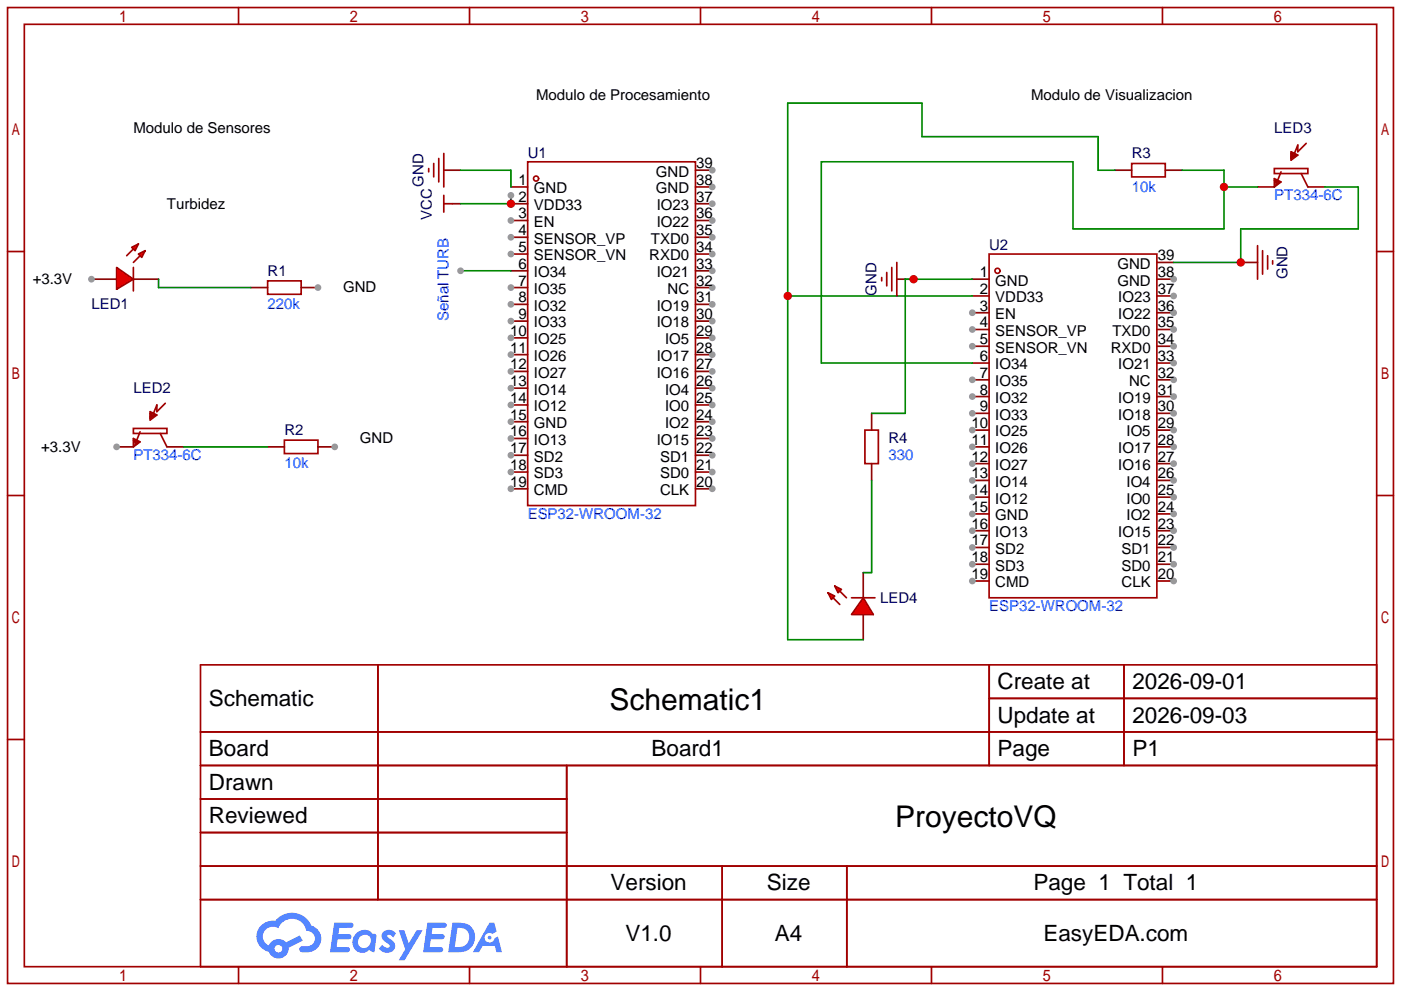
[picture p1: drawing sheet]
<svg xmlns="http://www.w3.org/2000/svg" width="212mm" height="150mm" viewBox="0 0 212 150" stroke-linecap="round" stroke-linejoin="round" font-family="sans-serif">
<g fill="none" stroke="#a10000" stroke-width=".25">
<path d="M1.1 1.1h209.8v147.9h-209.8zM3.7 3.7h204.7v142.7h-204.7zM36.1 1.1v2.6M71.1 1.1v2.6M106 1.1v2.6M141 1.1v2.6M176 1.1v2.6M1.1 38.1h2.6M208.4 38.1h2.5M1.1 75.1h2.6M208.4 75.1h2.5M1.1 112h2.6"/>
<path d="M30.4 100.7h178v45.7h-178zM30.4 110.9h178M30.4 116h178M57.2 100.7v35.6M85.8 116v30.4M149.8 100.7v15.3M149.8 105.8h58.6M170.2 100.7v15.3M208.4 112h2.5M30.4 121h55.4M30.4 131.2h178M30.4 126.1h55.4"/>
<path d="M30.4 136.3h178M109.3 131.2v15.2M128.2 131.2v15.2M36.1 146.4v2.6M71.1 146.4v2.6M106 146.4v2.6M141 146.4v2.6M176 146.4v2.6"/>
</g>
<g fill="#5487ff">
<path d="M58.1 141.1a1.3 1.3 0 0 1 1.8 .3l-.4 .6a.54 .54 0 0 0-.9-.2l.1 .1a2.32 2.32 0 0 1 1.1 1.4 1.36 1.36 0 0 1-1.1 1 1.36 1.36 0 0 1-1.4-.6l.6-.6a.7 .7 0 0 0 1.1 .3l-.1-.3a2.4 2.4 0 0 1-1.1-1.3l.1-.5z"/>
<path d="M60.4 140.9h.8l.7 2 1.2-2h.9l-2.7 4.6h-.9l.9-1.7z"/>
<path d="M50.6 139.8h1.6a1.31 1.31 0 0 1 1.3 .2 .4 .4 0 0 1-.4 .6h-1.7l-.2 .9h1.7a.4 .4 0 0 1 .3 .4 .4 .4 0 0 1-.4 .4h-1.7l-.2 1.2h.9a1.23 1.23 0 0 1 1.1 .2 .39 .39 0 0 1-.3 .5h-2.6z"/>
<path d="M64.7 139.8h1.6a1.32 1.32 0 0 1 1.3 .2 .39 .39 0 0 1-.4 .6h-1.7l-.2 .9h1.7a.4 .4 0 0 1 .3 .4 .4 .4 0 0 1-.4 .4h-1.7l-.1 1.2h.8a1.23 1.23 0 0 1 1.1 .2 .39 .39 0 0 1-.3 .5h-2.6z"/>
<path d="M74.1 139.8h.7l.4 1.3-.7 .4a.75 .75 0 0 0-1.1 .3 .75 .75 0 0 0 .5 1 .75 .75 0 0 0 1-.7l.5-.2 .6 2.3h-.9l-.2-.9h-1.8l-.6 .9h-.9z"/>
<path d="M68.5 139.8l-.6 4.4h1.4a2.27 2.27 0 0 0 2.5-1.6 2.27 2.27 0 0 0-1.3-2.7zM69.3 140.6a1.5 1.5 0 0 1 1.8 1.5 1.5 1.5 0 0 1-2 1.4h-.3z"/>
<path d="M53.9 141.4a1.62 1.62 0 0 0-.4 2.1 1.62 1.62 0 0 0 2.1 .7l.3-.3 .4 .3h.4l.3-2.4-.2-.3h-.1a.57 .57 0 0 1-.6-.4 1.73 1.73 0 0 0-2.2 .3zM54.5 141.9a.96 .96 0 0 1 1.5 0 .96 .96 0 0 1-.3 1.5 .95 .95 0 0 1-1.3-.1 .95 .95 0 0 1 .1-1.4z"/>
<path d="M39.5 140.2a2.37 2.37 0 0 0 1.2 4 1.54 1.54 0 0 0 1.8 1 1.54 1.54 0 0 0 1.2-1.6l2.1-1.1-.4-.8-2.1 1a1.57 1.57 0 0 0-2.6 .5 1.5 1.5 0 0 1-.7-2.1 1.5 1.5 0 0 1 2.1-.5 2.23 2.23 0 0 1 2.3-1.4 2.23 2.23 0 0 1 2 1.8 1.16 1.16 0 0 1 1.3 1.1 1.16 1.16 0 0 1-1.1 1.2h-.7a.47 .47 0 0 0-.6 .4 .47 .47 0 0 0 .4 .6 2.26 2.26 0 0 0 2.9-2.6 2.12 2.12 0 0 0-1.5-1.5 3.2 3.2 0 0 0-5.4-.7h-.4a2.55 2.55 0 0 0-1.8 .7zM41.6 143.7a.58 .58 0 0 1 1.1 0 .58 .58 0 0 1-1.1 0z"/>
<circle cx="74.1" cy="142" r=".28"/>
</g>
<path d="M105.3 25.8h2.5" fill="none" stroke="#870000" stroke-width=".25"/>
<circle cx="107.8" cy="25.8" r=".51" fill="#999"/>
<path d="M105.3 28.3h2.5" fill="none" stroke="#870000" stroke-width=".25"/>
<circle cx="107.8" cy="28.3" r=".51" fill="#999"/>
<path d="M105.3 30.9h2.5" fill="none" stroke="#870000" stroke-width=".25"/>
<circle cx="107.8" cy="30.9" r=".51" fill="#999"/>
<path d="M105.3 33.4h2.5" fill="none" stroke="#870000" stroke-width=".25"/>
<circle cx="107.8" cy="33.4" r=".51" fill="#999"/>
<path d="M105.3 35.9h2.5" fill="none" stroke="#870000" stroke-width=".25"/>
<circle cx="107.8" cy="35.9" r=".51" fill="#999"/>
<path d="M105.3 38.5h2.5" fill="none" stroke="#870000" stroke-width=".25"/>
<circle cx="107.8" cy="38.5" r=".51" fill="#999"/>
<path d="M105.3 41h2.5" fill="none" stroke="#870000" stroke-width=".25"/>
<circle cx="107.8" cy="41" r=".51" fill="#999"/>
<path d="M105.3 43.6h2.5" fill="none" stroke="#870000" stroke-width=".25"/>
<circle cx="107.8" cy="43.6" r=".51" fill="#999"/>
<path d="M105.3 46.1h2.5" fill="none" stroke="#870000" stroke-width=".25"/>
<circle cx="107.8" cy="46.1" r=".51" fill="#999"/>
<path d="M105.3 48.6h2.5" fill="none" stroke="#870000" stroke-width=".25"/>
<circle cx="107.8" cy="48.6" r=".51" fill="#999"/>
<path d="M105.3 51.2h2.5" fill="none" stroke="#870000" stroke-width=".25"/>
<circle cx="107.8" cy="51.2" r=".51" fill="#999"/>
<path d="M105.3 53.7h2.5" fill="none" stroke="#870000" stroke-width=".25"/>
<circle cx="107.8" cy="53.7" r=".51" fill="#999"/>
<path d="M105.3 56.3h2.5" fill="none" stroke="#870000" stroke-width=".25"/>
<circle cx="107.8" cy="56.3" r=".51" fill="#999"/>
<path d="M105.3 58.8h2.5" fill="none" stroke="#870000" stroke-width=".25"/>
<circle cx="107.8" cy="58.8" r=".51" fill="#999"/>
<path d="M105.3 61.3h2.5" fill="none" stroke="#870000" stroke-width=".25"/>
<circle cx="107.8" cy="61.3" r=".51" fill="#999"/>
<path d="M105.3 63.9h2.5" fill="none" stroke="#870000" stroke-width=".25"/>
<circle cx="107.8" cy="63.9" r=".51" fill="#999"/>
<path d="M105.3 66.4h2.5" fill="none" stroke="#870000" stroke-width=".25"/>
<circle cx="107.8" cy="66.4" r=".51" fill="#999"/>
<path d="M105.3 69h2.5" fill="none" stroke="#870000" stroke-width=".25"/>
<circle cx="107.8" cy="69" r=".51" fill="#999"/>
<path d="M105.3 71.5h2.5" fill="none" stroke="#870000" stroke-width=".25"/>
<circle cx="107.8" cy="71.5" r=".51" fill="#999"/>
<path d="M105.3 74h2.5" fill="none" stroke="#870000" stroke-width=".25"/>
<circle cx="107.8" cy="74" r=".51" fill="#999"/>
<path d="M77.3 74h2.6" fill="none" stroke="#870000" stroke-width=".25"/>
<circle cx="77.3" cy="74" r=".51" fill="#999"/>
<path d="M77.3 71.5h2.6" fill="none" stroke="#870000" stroke-width=".25"/>
<circle cx="77.3" cy="71.5" r=".51" fill="#999"/>
<path d="M77.3 69h2.6" fill="none" stroke="#870000" stroke-width=".25"/>
<circle cx="77.3" cy="69" r=".51" fill="#999"/>
<path d="M77.3 66.4h2.6" fill="none" stroke="#870000" stroke-width=".25"/>
<circle cx="77.3" cy="66.4" r=".51" fill="#999"/>
<path d="M77.3 63.9h2.6" fill="none" stroke="#870000" stroke-width=".25"/>
<circle cx="77.3" cy="63.9" r=".51" fill="#999"/>
<path d="M77.3 61.3h2.6" fill="none" stroke="#870000" stroke-width=".25"/>
<circle cx="77.3" cy="61.3" r=".51" fill="#999"/>
<path d="M77.3 58.8h2.6" fill="none" stroke="#870000" stroke-width=".25"/>
<circle cx="77.3" cy="58.8" r=".51" fill="#999"/>
<path d="M77.3 56.3h2.6" fill="none" stroke="#870000" stroke-width=".25"/>
<circle cx="77.3" cy="56.3" r=".51" fill="#999"/>
<path d="M77.3 53.7h2.6" fill="none" stroke="#870000" stroke-width=".25"/>
<circle cx="77.3" cy="53.7" r=".51" fill="#999"/>
<path d="M77.3 51.2h2.6" fill="none" stroke="#870000" stroke-width=".25"/>
<circle cx="77.3" cy="51.2" r=".51" fill="#999"/>
<path d="M77.3 48.6h2.6" fill="none" stroke="#870000" stroke-width=".25"/>
<circle cx="77.3" cy="48.6" r=".51" fill="#999"/>
<path d="M77.3 46.1h2.6" fill="none" stroke="#870000" stroke-width=".25"/>
<circle cx="77.3" cy="46.1" r=".51" fill="#999"/>
<path d="M77.3 43.6h2.6" fill="none" stroke="#870000" stroke-width=".25"/>
<circle cx="77.3" cy="43.6" r=".51" fill="#999"/>
<path d="M77.3 38.5h2.6M77.3 41h2.6" fill="none" stroke="#870000" stroke-width=".25"/>
<circle cx="77.3" cy="38.5" r=".51" fill="#999"/>
<path d="M77.3 35.9h2.6" fill="none" stroke="#870000" stroke-width=".25"/>
<circle cx="77.3" cy="35.9" r=".51" fill="#999"/>
<path d="M77.3 33.4h2.6" fill="none" stroke="#870000" stroke-width=".25"/>
<circle cx="77.3" cy="33.4" r=".51" fill="#999"/>
<path d="M77.3 30.9h2.6M77.3 28.3h2.6M175.1 39.8h2.6M175.1 42.3h2.6" fill="none" stroke="#870000" stroke-width=".25"/>
<g fill="none" stroke="#a10000" stroke-width=".25">
<path d="M79.9 24.5h25.4v52.1h-25.4z"/>
<circle cx="81.2" cy="27.1" r=".38"/>
</g>
<circle cx="177.7" cy="42.3" r=".51" fill="#999"/>
<path d="M175.1 44.8h2.6" fill="none" stroke="#870000" stroke-width=".25"/>
<circle cx="177.7" cy="44.8" r=".51" fill="#999"/>
<path d="M175.1 47.4h2.6" fill="none" stroke="#870000" stroke-width=".25"/>
<circle cx="177.7" cy="47.4" r=".51" fill="#999"/>
<path d="M175.1 49.9h2.6" fill="none" stroke="#870000" stroke-width=".25"/>
<circle cx="177.7" cy="49.9" r=".51" fill="#999"/>
<path d="M175.1 52.5h2.6" fill="none" stroke="#870000" stroke-width=".25"/>
<circle cx="177.7" cy="52.5" r=".51" fill="#999"/>
<path d="M175.1 55h2.6" fill="none" stroke="#870000" stroke-width=".25"/>
<circle cx="177.7" cy="55" r=".51" fill="#999"/>
<path d="M175.1 57.5h2.6" fill="none" stroke="#870000" stroke-width=".25"/>
<circle cx="177.7" cy="57.5" r=".51" fill="#999"/>
<path d="M175.1 60.1h2.6" fill="none" stroke="#870000" stroke-width=".25"/>
<circle cx="177.7" cy="60.1" r=".51" fill="#999"/>
<path d="M175.1 62.6h2.6" fill="none" stroke="#870000" stroke-width=".25"/>
<circle cx="177.7" cy="62.6" r=".51" fill="#999"/>
<path d="M175.1 65.2h2.6" fill="none" stroke="#870000" stroke-width=".25"/>
<circle cx="177.7" cy="65.2" r=".51" fill="#999"/>
<path d="M175.1 67.7h2.6" fill="none" stroke="#870000" stroke-width=".25"/>
<circle cx="177.7" cy="67.7" r=".51" fill="#999"/>
<path d="M175.1 70.2h2.6" fill="none" stroke="#870000" stroke-width=".25"/>
<circle cx="177.7" cy="70.2" r=".51" fill="#999"/>
<path d="M175.1 72.8h2.6" fill="none" stroke="#870000" stroke-width=".25"/>
<circle cx="177.7" cy="72.8" r=".51" fill="#999"/>
<path d="M175.1 75.3h2.6" fill="none" stroke="#870000" stroke-width=".25"/>
<circle cx="177.7" cy="75.3" r=".51" fill="#999"/>
<path d="M175.1 77.9h2.6" fill="none" stroke="#870000" stroke-width=".25"/>
<circle cx="177.7" cy="77.9" r=".51" fill="#999"/>
<path d="M175.1 80.4h2.6" fill="none" stroke="#870000" stroke-width=".25"/>
<circle cx="177.7" cy="80.4" r=".51" fill="#999"/>
<path d="M175.1 82.9h2.6" fill="none" stroke="#870000" stroke-width=".25"/>
<circle cx="177.7" cy="82.9" r=".51" fill="#999"/>
<path d="M175.1 85.5h2.6" fill="none" stroke="#870000" stroke-width=".25"/>
<circle cx="177.7" cy="85.5" r=".51" fill="#999"/>
<path d="M175.1 88h2.6" fill="none" stroke="#870000" stroke-width=".25"/>
<circle cx="177.7" cy="88" r=".51" fill="#999"/>
<path d="M147.2 88h2.5" fill="none" stroke="#870000" stroke-width=".25"/>
<circle cx="147.2" cy="88" r=".51" fill="#999"/>
<path d="M147.2 85.5h2.5" fill="none" stroke="#870000" stroke-width=".25"/>
<circle cx="147.2" cy="85.5" r=".51" fill="#999"/>
<path d="M147.2 82.9h2.5" fill="none" stroke="#870000" stroke-width=".25"/>
<circle cx="147.2" cy="82.9" r=".51" fill="#999"/>
<path d="M147.2 80.4h2.5" fill="none" stroke="#870000" stroke-width=".25"/>
<circle cx="147.2" cy="80.4" r=".51" fill="#999"/>
<path d="M147.2 77.9h2.5" fill="none" stroke="#870000" stroke-width=".25"/>
<circle cx="147.2" cy="77.9" r=".51" fill="#999"/>
<path d="M147.2 75.3h2.5" fill="none" stroke="#870000" stroke-width=".25"/>
<circle cx="147.2" cy="75.3" r=".51" fill="#999"/>
<path d="M147.2 72.8h2.5" fill="none" stroke="#870000" stroke-width=".25"/>
<circle cx="147.2" cy="72.8" r=".51" fill="#999"/>
<path d="M147.2 70.2h2.5" fill="none" stroke="#870000" stroke-width=".25"/>
<circle cx="147.2" cy="70.2" r=".51" fill="#999"/>
<path d="M147.2 67.7h2.5" fill="none" stroke="#870000" stroke-width=".25"/>
<circle cx="147.2" cy="67.7" r=".51" fill="#999"/>
<path d="M147.2 65.2h2.5" fill="none" stroke="#870000" stroke-width=".25"/>
<circle cx="147.2" cy="65.2" r=".51" fill="#999"/>
<path d="M147.2 62.6h2.5" fill="none" stroke="#870000" stroke-width=".25"/>
<circle cx="147.2" cy="62.6" r=".51" fill="#999"/>
<path d="M147.2 60.1h2.5" fill="none" stroke="#870000" stroke-width=".25"/>
<circle cx="147.2" cy="60.1" r=".51" fill="#999"/>
<path d="M147.2 57.5h2.5" fill="none" stroke="#870000" stroke-width=".25"/>
<circle cx="147.2" cy="57.5" r=".51" fill="#999"/>
<path d="M147.2 55h2.5M147.2 52.5h2.5" fill="none" stroke="#870000" stroke-width=".25"/>
<circle cx="147.2" cy="52.5" r=".51" fill="#999"/>
<path d="M147.2 49.9h2.5" fill="none" stroke="#870000" stroke-width=".25"/>
<circle cx="147.2" cy="49.9" r=".51" fill="#999"/>
<path d="M147.2 47.4h2.5" fill="none" stroke="#870000" stroke-width=".25"/>
<circle cx="147.2" cy="47.4" r=".51" fill="#999"/>
<path d="M13.8 42.3h3.9M20.2 42.3h3.8M147.2 44.8h2.5M147.2 42.3h2.5" fill="none" stroke="#870000" stroke-width=".25"/>
<g fill="none" stroke="#a10000" stroke-width=".25">
<path d="M149.7 38.5h25.4v52.1h-25.4z"/>
<circle cx="151" cy="41" r=".38"/>
</g>
<circle cx="13.8" cy="42.3" r=".51" fill="#999"/>
<path d="M20.2 40.5v3.6" fill="none" stroke="#a10000" stroke-width=".25"/>
<g fill="#f00" stroke="#a10000" stroke-width=".25">
<path d="M17.7 40.5l2.5 1.8-2.5 1.5z"/>
<path d="M19.9 37.5l1.1-.5-.6 1z"/>
<path d="M21 38.5l1-.5-.5 1z"/>
</g>
<path d="M20.2 37.7l-1 1M21.2 38.7l-1 1.1M128.9 90.6h3.6" fill="none" stroke="#a10000" stroke-width=".25"/>
<path d="M130.7 86.7v3.9M130.7 93.1v3.8" fill="none" stroke="#870000" stroke-width=".25"/>
<g fill="#f00" stroke="#a10000" stroke-width=".25">
<path d="M130.7 90.6l1.5 2.5h-3.3z"/>
<path d="M125.3 89.8l1.1 .5-.5 .5z"/>
<path d="M126.4 88.8l1 .5-.5 .5z"/>
</g>
<g fill="none" stroke="#a10000" stroke-width=".25">
<path d="M192.9 25.5h5.1v.8h-5.1zM192.9 27.1l1 .5-1 .7zM192.9 27.3l.5 .5M193.2 27.3l.5 .3-.5 .5zM193.2 27.6h.2M193.9 26l-.5 1.3M195.5 23l1 .5-1 .8zM195.5 23.2l.2 .3M195.7 23.7v-.5l.5 .3-.7 .5M196 23.5l-.5 .2M197 26.3l1 2M197.7 21.7l-1.2 1.3v-1l-.5 1.2"/>
<path d="M20.2 64.9h5.1v.8h-5.1zM20.2 66.4l1 .5-1 .8zM20.4 66.7l.6 .2-.6 .5zM20.4 66.9h.3M21.2 65.4l-.5 1.3M22.7 62.4l1 .5-1 .7zM23 63.1v-.5l.5 .3-.8 .5M23.2 62.9l-.5 .2M24.3 65.7l1 2M25 61.1l-1.3 1.3v-1.1l-.5 1.3M126.1 90.6l1 1M127.1 89.5l1 1.1"/>
</g>
<path d="M190.4 28.3h2.5M198 28.3h2.5M17.7 67.7h2.5" fill="none" stroke="#870000" stroke-width=".25"/>
<circle cx="17.7" cy="67.7" r=".51" fill="#999"/>
<path d="M45.6 43.6h2.5M25.3 67.7h2.5M132 62.6v2.6M132 70.2v2.6" fill="none" stroke="#870000" stroke-width=".25"/>
<path d="M40.5 42.5h5.1v2.1h-5.1zM20.2 66.7l.5 .5M22.7 62.6l.3 .3M130.9 65.2h2.1v5h-2.1z" fill="none" stroke="#a10000" stroke-width=".25"/>
<circle cx="48.1" cy="43.6" r=".51" fill="#999"/>
<path d="M168.8 25.8h2.5M176.4 25.8h2.5M38 43.6h2.5M48.1 67.7h2.6" fill="none" stroke="#870000" stroke-width=".25"/>
<path d="M171.3 24.8h5.1v2h-5.1zM43.1 66.7h5v2h-5z" fill="none" stroke="#a10000" stroke-width=".25"/>
<circle cx="50.7" cy="67.7" r=".51" fill="#999"/>
<path d="M40.5 67.7h2.6" fill="none" stroke="#870000" stroke-width=".25"/>
<path d="M178.9 25.8h6.4v8.9h-22.9v-10.2h-38.1v30.5h22.9M185.3 28.3h5.1M24 42.3v1.3h14M27.8 67.7h12.7M132 72.8v13.9h-1.3" fill="none" stroke="#008700" stroke-width=".25"/>
<circle cx="185.3" cy="28.3" r=".63" fill="#c00"/>
<path d="M168.8 25.8h-2.6v-5.1h-26.6v-5.1h-20.3v81.3h11.4M119.3 44.8h27.9" fill="none" stroke="#008700" stroke-width=".25"/>
<circle cx="119.3" cy="44.8" r=".63" fill="#c00"/>
<path d="M200.5 28.3h5.1v6.4h-17.8v5.1h-10.1" fill="none" stroke="#008700" stroke-width=".25"/>
<path d="M67.2 25.8h2.5M187.8 39.8h2.6" fill="none" stroke="#870000" stroke-width=".25"/>
<path d="M64.9 25.5v.5M65.7 24.8v2M66.4 24v3.6M67.2 23.2v5.1" fill="none" stroke="#a10000" stroke-width=".25"/>
<circle cx="187.8" cy="39.8" r=".63" fill="#c00"/>
<path d="M67.2 29.6v2.5M67.2 30.9h1.3M135.8 39.8v5M190.4 37.2v5.1M191.1 38v3.5M191.9 38.7v2.1M192.7 39.5v.5M133.5 42v.5M134.2 41.3v2M135 40.5v3.6" fill="none" stroke="#a10000" stroke-width=".25"/>
<path d="M68.5 30.9h1.2M135.8 42.3h2.5" fill="none" stroke="#870000" stroke-width=".25"/>
<path d="M69.7 25.8h7.6v2.5M77.3 29.6v1.3h-7.6" fill="none" stroke="#008700" stroke-width=".25"/>
<circle cx="77.3" cy="30.9" r=".63" fill="#c00"/>
<circle cx="77.3" cy="29.6" r=".51" fill="#999"/>
<path d="M147.2 42.3h-10.2v20.3h-5" fill="none" stroke="#008700" stroke-width=".25"/>
<circle cx="138.3" cy="42.3" r=".63" fill="#c00"/>
<path d="M69.7 41h7.6" fill="none" stroke="#008700" stroke-width=".25"/>
<circle cx="69.7" cy="41" r=".51" fill="#999"/>
<g font-size="4.5">
<text x="92.3" y="107.5">Schematic1</text>
<text x="135.5" y="125.3">ProyectoVQ</text>
</g>
<g font-size="3.4">
<text x="31.6" y="106.9">Schematic</text>
<text x="151" y="104.4">Create at</text>
<text x="171.4" y="104.4">2026-09-01</text>
<text x="151" y="109.5">Update at</text>
<text x="171.4" y="109.5">2026-09-03</text>
<text x="31.6" y="114.6">Board</text>
<text x="31.6" y="119.6">Drawn</text>
<text x="98.6" y="114.6">Board1</text>
<text x="151" y="114.6">Page</text>
<text x="171.4" y="114.6">P1</text>
<text x="31.6" y="124.7">Reviewed</text>
<text x="92.4" y="134.9">Version</text>
<text x="116.1" y="134.9">Size</text>
<text x="156.5" y="134.9">Page 1 Total 1</text>
<text x="94.7" y="142.5">V1.0</text>
<text x="117.3" y="142.5">A4</text>
<text x="158" y="142.5">EasyEDA.com</text>
</g>
<g font-size="2.3">
<text x="81.2" y="15.1">Modulo de Procesamiento</text>
<text x="156.1" y="15.1">Modulo de Visualizacion</text>
<text x="20.2" y="20.2">Modulo de Sensores</text>
<text x="78.5" y="28">1</text>
<text x="80.8" y="29.3">GND</text>
<text x="99.3" y="26.7">GND</text>
<text x="99.3" y="29.3">GND</text>
<text x="105.4" y="25.5">39</text>
<text x="105.4" y="28">38</text>
<text x="25.3" y="31.6">Turbidez</text>
<text x="78.5" y="35.6">4</text>
<text x="78.5" y="33.1">3</text>
<text x="78.5" y="30.6">2</text>
<text x="80.8" y="34.4">EN</text>
<text x="80.8" y="31.8">VDD33</text>
<text x="99.4" y="31.8">IO23</text>
<text x="99.4" y="34.4">IO22</text>
<text x="105.4" y="30.6">37</text>
<text x="105.4" y="33.1">36</text>
<text x="105.4" y="35.6">35</text>
<text x="78.5" y="40.7">6</text>
<text x="78.5" y="38.2">5</text>
<text x="80.8" y="42">IO34</text>
<text x="80.8" y="39.4">SENSOR_VN</text>
<text x="80.8" y="36.9">SENSOR_VP</text>
<text x="98.3" y="39.4">RXD0</text>
<text x="98.5" y="36.9">TXD0</text>
<text x="99.4" y="42">IO21</text>
<text x="105.4" y="38.2">34</text>
<text x="105.4" y="40.7">33</text>
<text x="148.3" y="42">1</text>
<text x="169.2" y="40.7">GND</text>
<text x="175.3" y="39.4">39</text>
<text x="175.3" y="42">38</text>
<text x="5" y="43">+3.3V</text>
<text x="51.9" y="44.3">GND</text>
<text x="78.5" y="45.8">8</text>
<text x="78.5" y="43.3">7</text>
<text x="80.8" y="47.1">IO32</text>
<text x="80.8" y="44.5">IO35</text>
<text x="99.4" y="47.1">IO19</text>
<text x="101.1" y="44.5">NC</text>
<text x="105.4" y="43.3">32</text>
<text x="105.4" y="45.8">31</text>
<text x="148.3" y="47.1">3</text>
<text x="148.3" y="44.5">2</text>
<text x="150.7" y="45.8">VDD33</text>
<text x="150.7" y="43.3">GND</text>
<text x="169.2" y="43.3">GND</text>
<text x="169.3" y="45.8">IO23</text>
<text x="175.3" y="44.5">37</text>
<text x="175.3" y="47.1">36</text>
<text x="77.2" y="53.4">11</text>
<text x="77.2" y="50.9">10</text>
<text x="78.5" y="48.3">9</text>
<text x="80.8" y="52.1">IO25</text>
<text x="80.8" y="49.6">IO33</text>
<text x="99.4" y="49.6">IO18</text>
<text x="100.7" y="52.1">IO5</text>
<text x="105.4" y="48.3">30</text>
<text x="105.4" y="50.9">29</text>
<text x="105.4" y="53.4">28</text>
<text x="148.3" y="52.1">5</text>
<text x="148.3" y="49.6">4</text>
<text x="150.7" y="53.4">SENSOR_VN</text>
<text x="150.7" y="50.9">SENSOR_VP</text>
<text x="150.7" y="48.3">EN</text>
<text x="168.1" y="53.4">RXD0</text>
<text x="168.4" y="50.9">TXD0</text>
<text x="169.3" y="48.3">IO22</text>
<text x="175.3" y="49.6">35</text>
<text x="175.3" y="52.1">34</text>
<text x="77.2" y="58.5">13</text>
<text x="77.2" y="56">12</text>
<text x="80.8" y="59.8">IO14</text>
<text x="80.8" y="57.2">IO27</text>
<text x="80.8" y="54.7">IO26</text>
<text x="99.4" y="54.7">IO17</text>
<text x="99.4" y="57.2">IO16</text>
<text x="100.7" y="59.8">IO4</text>
<text x="105.4" y="56">27</text>
<text x="105.4" y="58.5">26</text>
<text x="148.3" y="59.8">8</text>
<text x="148.3" y="57.2">7</text>
<text x="148.3" y="54.7">6</text>
<text x="150.7" y="58.5">IO35</text>
<text x="150.7" y="56">IO34</text>
<text x="169.3" y="56">IO21</text>
<text x="170.9" y="58.5">NC</text>
<text x="175.3" y="54.7">33</text>
<text x="175.3" y="57.2">32</text>
<text x="175.3" y="59.8">31</text>
<text x="77.2" y="63.6">15</text>
<text x="77.2" y="61">14</text>
<text x="80.8" y="64.8">GND</text>
<text x="80.8" y="62.3">IO12</text>
<text x="100.7" y="62.3">IO0</text>
<text x="100.7" y="64.8">IO2</text>
<text x="105.4" y="61">25</text>
<text x="105.4" y="63.6">24</text>
<text x="147.1" y="64.8">10</text>
<text x="148.3" y="62.3">9</text>
<text x="150.7" y="63.6">IO33</text>
<text x="150.7" y="61">IO32</text>
<text x="169.3" y="61">IO19</text>
<text x="169.3" y="63.6">IO18</text>
<text x="175.3" y="62.3">30</text>
<text x="175.3" y="64.8">29</text>
<text x="6.2" y="68.4">+3.3V</text>
<text x="54.5" y="67.1">GND</text>
<text x="77.2" y="71.2">18</text>
<text x="77.2" y="68.7">17</text>
<text x="77.2" y="66.1">16</text>
<text x="80.8" y="69.9">SD2</text>
<text x="80.8" y="67.4">IO13</text>
<text x="99.4" y="67.4">IO15</text>
<text x="99.9" y="69.9">SD1</text>
<text x="105.4" y="66.1">23</text>
<text x="105.4" y="68.7">22</text>
<text x="105.4" y="71.2">21</text>
<text x="147.1" y="69.9">12</text>
<text x="147.1" y="67.4">11</text>
<text x="150.7" y="71.2">IO27</text>
<text x="150.7" y="68.7">IO26</text>
<text x="150.7" y="66.1">IO25</text>
<text x="169.3" y="68.7">IO17</text>
<text x="169.3" y="71.2">IO16</text>
<text x="170.5" y="66.1">IO5</text>
<text x="175.3" y="67.4">28</text>
<text x="175.3" y="69.9">27</text>
<text x="77.2" y="73.7">19</text>
<text x="80.8" y="75">CMD</text>
<text x="80.8" y="72.5">SD3</text>
<text x="99.9" y="72.5">SD0</text>
<text x="99.9" y="75">CLK</text>
<text x="105.4" y="73.7">20</text>
<text x="147.1" y="77.5">15</text>
<text x="147.1" y="75">14</text>
<text x="147.1" y="72.5">13</text>
<text x="150.7" y="76.3">IO12</text>
<text x="150.7" y="73.7">IO14</text>
<text x="170.5" y="73.7">IO4</text>
<text x="170.5" y="76.3">IO0</text>
<text x="175.3" y="72.5">26</text>
<text x="175.3" y="75">25</text>
<text x="175.3" y="77.5">24</text>
<text x="147.1" y="82.6">17</text>
<text x="147.1" y="80.1">16</text>
<text x="150.7" y="83.9">SD2</text>
<text x="150.7" y="81.4">IO13</text>
<text x="150.7" y="78.8">GND</text>
<text x="169.3" y="81.4">IO15</text>
<text x="169.8" y="83.9">SD1</text>
<text x="170.5" y="78.8">IO2</text>
<text x="175.3" y="80.1">23</text>
<text x="175.3" y="82.6">22</text>
<text x="147.1" y="87.7">19</text>
<text x="147.1" y="85.2">18</text>
<text x="150.7" y="89">CMD</text>
<text x="150.7" y="86.4">SD3</text>
<text x="169.8" y="86.4">SD0</text>
<text x="169.8" y="89">CLK</text>
<text x="175.3" y="85.2">21</text>
<text x="175.3" y="87.7">20</text>
</g>
<g font-size="2.3" fill="#000080">
<text x="79.9" y="24">U1</text>
<text x="171.3" y="24">R3</text>
<text x="192.9" y="20.2">LED3</text>
<text x="64.1" y="28.3" transform="rotate(-90 64.1 28.3)">GND</text>
<text x="65.4" y="33.3" transform="rotate(-90 65.4 33.3)">VCC</text>
<text x="40.5" y="41.7">R1</text>
<text x="149.7" y="37.9">U2</text>
<text x="13.8" y="46.8">LED1</text>
<text x="132.7" y="44.8" transform="rotate(-90 132.7 44.8)">GND</text>
<text x="194.9" y="42.3" transform="rotate(-90 194.9 42.3)">GND</text>
<text x="20.2" y="59.5">LED2</text>
<text x="43.1" y="65.9">R2</text>
<text x="134.5" y="67.1">R4</text>
<text x="133.2" y="91.3">LED4</text>
</g>
<g font-size="2.3" fill="#00f">
<text x="171.3" y="29">10k</text>
<text x="192.9" y="30.3">PT334-6C</text>
<text x="40.5" y="46.8">220k</text>
<text x="67.9" y="48.6" transform="rotate(-90 67.9 48.6)">Señal TURB</text>
<text x="20.2" y="69.7">PT334-6C</text>
<text x="43.1" y="71">10k</text>
<text x="134.5" y="69.7">330</text>
<text x="79.9" y="78.6">ESP32-WROOM-32</text>
<text x="149.7" y="92.5">ESP32-WROOM-32</text>
</g>
</svg>
